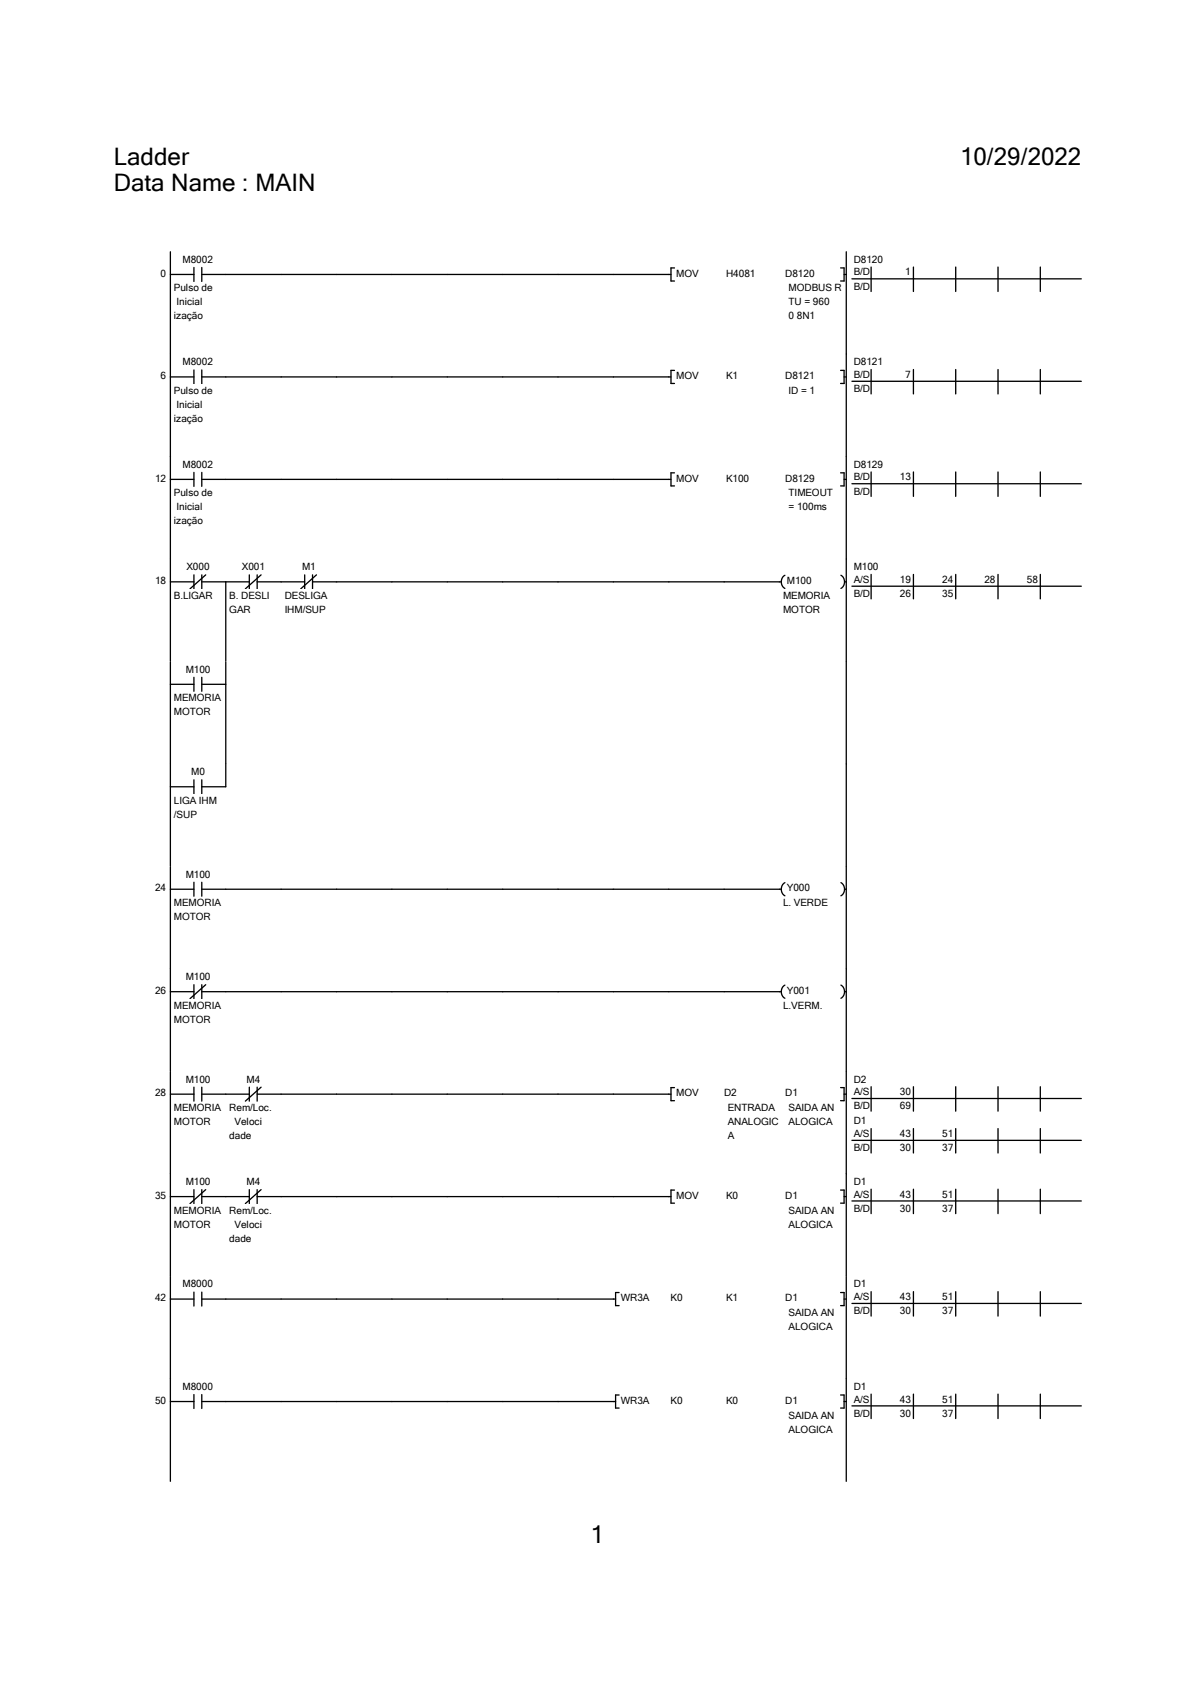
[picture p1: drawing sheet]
<svg xmlns="http://www.w3.org/2000/svg" width="210mm" height="297mm" viewBox="0 0 210 297" stroke-linecap="round" stroke-linejoin="round" font-family="sans-serif">
<path d="M20 44.3h170v218h-170z" fill-rule="evenodd" fill="#fff" stroke="#fff" stroke-width=".23"/>
<g fill="#fff">
<path d="M20 44.3h97.6v18h-97.6z" fill-rule="evenodd"/>
<path d="M117.6 44.3h31.2v18h-31.2zM28.2 47h1.4v2h-1.4z" fill-rule="evenodd"/>
</g>
<path d="M32.1 44.6h5.3v2h-5.3z" fill="#fff"/>
<path d="M29.9 48.2h4.2M34.1 47v2.5M35.5 48.2h4.2M35.5 47v2.5" fill="none" stroke="#000" stroke-width=".23"/>
<g fill="#fff">
<path d="M30.6 49.6h6.8v2h-6.8z"/>
<path d="M30.6 52.1h5v2h-5z"/>
<path d="M30.6 54.5h5.1v2h-5.1z"/>
</g>
<path d="M29.9 44.3v18M39.7 48.2h78.2M118.5 47.1h-.6v2.3h.6" fill="none" stroke="#000" stroke-width=".23"/>
<g fill="#fff">
<path d="M118.8 47h4v2h-4z"/>
<path d="M127.6 47h5.2v2h-5.2z"/>
<path d="M138 47h5.2v2h-5.2z"/>
<path d="M138.6 49.6h9.4v2h-9.4z"/>
<path d="M138.6 52.1h7.2v2h-7.2z"/>
<path d="M138.6 54.5h4.7v2h-4.7z"/>
</g>
<path d="M147.7 47.1h.6v2.3h-.6M148.3 48.2h.4M148.7 44.3v18" fill="none" stroke="#000" stroke-width=".23"/>
<g fill="#fff">
<path d="M149.7 44.2h40.3v7.4h-40.3z"/>
<path d="M150 44.6h5.2v2h-5.2z"/>
<path d="M150 46.8h2.9v2h-2.9z"/>
<path d="M159.1 46.8h1.4v2h-1.4z"/>
<path d="M150 49.3h2.9v2h-2.9z"/>
</g>
<path d="M149.7 49h40.3M153.1 46.9v4.3M160.5 46.9v4.3M168 46.9v4.3M175.4 46.9v4.3M182.8 46.9v4.3" fill="none" stroke="#000" stroke-width=".23"/>
<g fill="#fff">
<path d="M20 62.3h97.6v18h-97.6z" fill-rule="evenodd"/>
<path d="M117.6 62.3h31.2v18h-31.2zM28.2 65h1.4v2h-1.4z" fill-rule="evenodd"/>
</g>
<path d="M32.1 62.6h5.3v2h-5.3z" fill="#fff"/>
<path d="M29.9 66.2h4.2M34.1 65v2.5M35.5 66.2h4.2M35.5 65v2.5" fill="none" stroke="#000" stroke-width=".23"/>
<g fill="#fff">
<path d="M30.6 67.6h6.8v2h-6.8z"/>
<path d="M30.6 70.1h5v2h-5z"/>
<path d="M30.6 72.5h5.1v2h-5.1z"/>
</g>
<path d="M29.9 62.3v18M39.7 66.2h78.2M118.5 65.1h-.6v2.3h.6" fill="none" stroke="#000" stroke-width=".23"/>
<g fill="#fff">
<path d="M118.8 65h4v2h-4z"/>
<path d="M127.6 65h2.1v2h-2.1z"/>
<path d="M138 65h5.2v2h-5.2z"/>
<path d="M138.6 67.6h4.7v2h-4.7z"/>
</g>
<path d="M147.7 65.1h.6v2.3h-.6M148.3 66.2h.4M148.7 62.3v18" fill="none" stroke="#000" stroke-width=".23"/>
<g fill="#fff">
<path d="M149.7 62.3h40.3v7.3h-40.3z"/>
<path d="M150 62.6h5.2v2h-5.2z"/>
<path d="M150 64.8h2.9v2h-2.9z"/>
<path d="M159.1 64.8h1.4v2h-1.4z"/>
<path d="M150 67.3h2.9v2h-2.9z"/>
</g>
<path d="M149.7 67h40.3M153.1 64.9v4.3M160.5 64.9v4.3M168 64.9v4.3M175.4 64.9v4.3M182.8 64.9v4.3" fill="none" stroke="#000" stroke-width=".23"/>
<g fill="#fff">
<path d="M20 80.3h97.6v18h-97.6z" fill-rule="evenodd"/>
<path d="M117.6 80.3h31.2v18h-31.2zM27.3 83h2.3v2h-2.3z" fill-rule="evenodd"/>
</g>
<path d="M32.1 80.6h5.3v2h-5.3z" fill="#fff"/>
<path d="M29.9 84.3h4.2M34.1 83v2.5M35.5 84.3h4.2M35.5 83v2.5" fill="none" stroke="#000" stroke-width=".23"/>
<g fill="#fff">
<path d="M30.6 85.6h6.8v2h-6.8z"/>
<path d="M30.6 88.1h5v2h-5z"/>
<path d="M30.6 90.6h5.1v1.9h-5.1z"/>
</g>
<path d="M29.9 80.3v18M39.7 84.3h78.2M118.5 83.1h-.6v2.3h.6" fill="none" stroke="#000" stroke-width=".23"/>
<g fill="#fff">
<path d="M118.8 83h4v2h-4z"/>
<path d="M127.6 83h4.1v2h-4.1z"/>
<path d="M138 83h5.2v2h-5.2z"/>
<path d="M138.6 85.6h8.3v2h-8.3z"/>
<path d="M138.6 88.1h6.7v2h-6.7z"/>
</g>
<path d="M147.7 83.1h.6v2.3h-.6M148.3 84.3h.4M148.7 80.3v18" fill="none" stroke="#000" stroke-width=".23"/>
<g fill="#fff">
<path d="M149.7 80.3h40.3v7.3h-40.3z"/>
<path d="M150 80.6h5.2v2h-5.2z"/>
<path d="M150 82.8h2.9v2h-2.9z"/>
<path d="M158.2 82.8h2.3v2h-2.3z"/>
<path d="M150 85.3h2.9v2h-2.9z"/>
</g>
<path d="M149.7 85h40.3M153.1 82.9v4.3M160.5 82.9v4.3M168 82.9v4.3M175.4 82.9v4.3M182.8 82.9v4.3" fill="none" stroke="#000" stroke-width=".23"/>
<g fill="#fff">
<path d="M20 98.3h117v18h-117z" fill-rule="evenodd"/>
<path d="M137 98.3h11.8v18h-11.8zM27.3 101h2.3v2h-2.3z" fill-rule="evenodd"/>
</g>
<path d="M32.8 98.6h4v2h-4z" fill="#fff"/>
<path d="M29.9 102.3h4.2M34.1 101v2.5M35.5 102.3h4.2M35.5 101v2.5M36.2 101l-2.8 2.5" fill="none" stroke="#000" stroke-width=".23"/>
<path d="M30.6 103.6h6.8v2h-6.8z" fill="#fff"/>
<path d="M29.9 98.3v18" fill="none" stroke="#000" stroke-width=".23"/>
<path d="M42.5 98.6h4.1v2h-4.1z" fill="#fff"/>
<path d="M39.7 102.3h4.1M43.8 101v2.5M45.2 102.3h4.2M45.2 101v2.5M45.9 101l-2.8 2.5" fill="none" stroke="#000" stroke-width=".23"/>
<g fill="#fff">
<path d="M40.3 103.6h7.1v2h-7.1z"/>
<path d="M40.3 106.1h3.8v2h-3.8z"/>
</g>
<path d="M39.7 102.3v14" fill="none" stroke="#000" stroke-width=".23"/>
<path d="M53.1 98.6h2.4v2h-2.4z" fill="#fff"/>
<path d="M49.4 102.3h4.1M53.5 101v2.5M54.9 102.3h4.2M54.9 101v2.5M55.6 101l-2.7 2.5" fill="none" stroke="#000" stroke-width=".23"/>
<g fill="#fff">
<path d="M50 103.6h8v2h-8z"/>
<path d="M50 106.1h7.2v2h-7.2z"/>
</g>
<path d="M59.1 102.3h78.2M137.9 101.1a1.37 1.37 0 0 0 0 2.3" fill="none" stroke="#000" stroke-width=".23"/>
<path d="M138.3 101h4.4v2h-4.4z" fill="#fff"/>
<path d="M147.8 101.1a1.37 1.37 0 0 1 0 2.3M148.4 102.3h.3" fill="none" stroke="#000" stroke-width=".23"/>
<g fill="#fff">
<path d="M137.6 103.6h8.7v2h-8.7z"/>
<path d="M137.6 106.1h6.5v2h-6.5z"/>
</g>
<path d="M148.7 98.3v18" fill="none" stroke="#000" stroke-width=".23"/>
<g fill="#fff">
<path d="M149.7 98.3h40.3v7.3h-40.3z"/>
<path d="M150 98.6h4.4v2h-4.4z"/>
<path d="M150 100.8h2.8v2h-2.8z"/>
<path d="M158.2 100.8h2.3v2h-2.3z"/>
<path d="M165.6 100.8h2.4v2h-2.4z"/>
<path d="M173 100.8h2.4v2h-2.4z"/>
<path d="M180.5 100.8h2.3v2h-2.3z"/>
<path d="M150 103.3h2.9v2h-2.9z"/>
<path d="M158.2 103.3h2.3v2h-2.3z"/>
<path d="M165.6 103.3h2.4v2h-2.4z"/>
</g>
<path d="M149.7 103h40.3M153.1 101v4.2M160.5 101v4.2M168 101v4.2M175.4 101v4.2M182.8 101v4.2" fill="none" stroke="#000" stroke-width=".23"/>
<g fill="#fff">
<path d="M20 116.3h117v18h-117z" fill-rule="evenodd"/>
<path d="M137 116.3h11.8v18h-11.8zM32.6 116.6h4.4v2h-4.4z" fill-rule="evenodd"/>
</g>
<path d="M34.1 119v2.5M35.5 119v2.5M29.9 120.3h4.2M35.5 120.3h4.2" fill="none" stroke="#000" stroke-width=".23"/>
<g fill="#fff">
<path d="M30.6 121.7h8.7v2h-8.7z"/>
<path d="M30.6 124.1h6.4v2h-6.4z"/>
</g>
<path d="M29.9 116.3v18M39.7 116.3v18M148.7 116.3v18" fill="none" stroke="#000" stroke-width=".23"/>
<g fill="#fff">
<path d="M20 134.3h117v18h-117z" fill-rule="evenodd"/>
<path d="M137 134.3h11.8v18h-11.8zM33.6 134.6h2.4v2h-2.4z" fill-rule="evenodd"/>
</g>
<path d="M29.9 138.3h4.2M34.1 137v2.5M35.5 138.3h4.2M35.5 137v2.5" fill="none" stroke="#000" stroke-width=".23"/>
<g fill="#fff">
<path d="M30.6 139.7h7.5v1.9h-7.5z"/>
<path d="M30.6 142.1h4v2h-4z"/>
</g>
<path d="M29.9 134.3v18M39.7 134.3v4M148.7 134.3v18" fill="none" stroke="#000" stroke-width=".23"/>
<g fill="#fff">
<path d="M20 152.3h117v18h-117z" fill-rule="evenodd"/>
<path d="M137 152.3h11.8v18h-11.8zM27.3 155.1h2.3v2h-2.3z" fill-rule="evenodd"/>
</g>
<path d="M32.6 152.6h4.4v2h-4.4z" fill="#fff"/>
<path d="M29.9 156.3h4.2M34.1 155.1v2.4M35.5 156.3h4.2M35.5 155.1v2.4" fill="none" stroke="#000" stroke-width=".23"/>
<g fill="#fff">
<path d="M30.6 157.6h8.7v2h-8.7z"/>
<path d="M30.6 160.1h6.4v2h-6.4z"/>
</g>
<path d="M29.9 152.3v18M39.7 156.3h97.6M137.9 155.1a1.37 1.37 0 0 0 0 2.3" fill="none" stroke="#000" stroke-width=".23"/>
<path d="M138.3 155.1h4.1v2h-4.1z" fill="#fff"/>
<path d="M147.8 155.1a1.37 1.37 0 0 1 0 2.3M148.4 156.3h.3" fill="none" stroke="#000" stroke-width=".23"/>
<path d="M137.6 157.6h7.9v2h-7.9z" fill="#fff"/>
<path d="M148.7 152.3v18" fill="none" stroke="#000" stroke-width=".23"/>
<g fill="#fff">
<path d="M20 170.3h117v18h-117z" fill-rule="evenodd"/>
<path d="M137 170.3h11.8v18h-11.8zM27.3 173.1h2.3v2h-2.3z" fill-rule="evenodd"/>
</g>
<path d="M32.6 170.6h4.4v2h-4.4z" fill="#fff"/>
<path d="M29.9 174.3h4.2M34.1 173.1v2.4M35.5 174.3h4.2M35.5 173.1v2.4M36.2 173.1l-2.8 2.4" fill="none" stroke="#000" stroke-width=".23"/>
<g fill="#fff">
<path d="M30.6 175.7h8.7v2h-8.7z"/>
<path d="M30.6 178.1h6.4v2h-6.4z"/>
</g>
<path d="M29.9 170.3v18M39.7 174.3h97.6M137.9 173.1a1.37 1.37 0 0 0 0 2.3" fill="none" stroke="#000" stroke-width=".23"/>
<path d="M138.3 173.1h4.1v2h-4.1z" fill="#fff"/>
<path d="M147.8 173.1a1.37 1.37 0 0 1 0 2.3M148.4 174.3h.3" fill="none" stroke="#000" stroke-width=".23"/>
<path d="M137.6 175.7h6.9v2h-6.9z" fill="#fff"/>
<path d="M148.7 170.3v18" fill="none" stroke="#000" stroke-width=".23"/>
<g fill="#fff">
<path d="M20 188.3h97.6v18h-97.6z" fill-rule="evenodd"/>
<path d="M117.6 188.3h31.2v18h-31.2zM27.3 191.1h2.3v2h-2.3z" fill-rule="evenodd"/>
</g>
<path d="M32.6 188.6h4.4v2h-4.4z" fill="#fff"/>
<path d="M29.9 192.3h4.2M34.1 191.1v2.4M35.5 192.3h4.2M35.5 191.1v2.4" fill="none" stroke="#000" stroke-width=".23"/>
<g fill="#fff">
<path d="M30.6 193.7h8.7v2h-8.7z"/>
<path d="M30.6 196.1h6.4v2h-6.4z"/>
</g>
<path d="M29.9 188.3v18" fill="none" stroke="#000" stroke-width=".23"/>
<path d="M43.3 188.6h2.5v2h-2.5z" fill="#fff"/>
<path d="M39.7 192.3h4.1M43.8 191.1v2.4M45.2 192.3h4.2M45.2 191.1v2.4M45.9 191.1l-2.8 2.4" fill="none" stroke="#000" stroke-width=".23"/>
<g fill="#fff">
<path d="M40.3 193.7h7.5v2h-7.5z"/>
<path d="M40.3 196.1h5.8v2h-5.8z"/>
<path d="M40.3 198.6h3.9v2h-3.9z"/>
</g>
<path d="M49.4 192.3h68.5M118.5 191.1h-.6v2.3h.6" fill="none" stroke="#000" stroke-width=".23"/>
<g fill="#fff">
<path d="M118.8 191.1h4v1.9h-4z"/>
<path d="M127.3 191.1h2.2v1.9h-2.2z"/>
<path d="M127.9 193.7h8.8v2h-8.8z"/>
<path d="M127.9 196.1h9v2h-9z"/>
<path d="M127.9 198.6h1.1v2h-1.1z"/>
<path d="M138 191.1h2.3v1.9h-2.3z"/>
<path d="M138.6 193.7h8v2h-8z"/>
<path d="M138.6 196.1h7.7v2h-7.7z"/>
</g>
<path d="M147.7 191.1h.6v2.3h-.6M148.3 192.3h.4M148.7 188.3v18" fill="none" stroke="#000" stroke-width=".23"/>
<g fill="#fff">
<path d="M149.7 188.3h40.3v14.7h-40.3z"/>
<path d="M150 188.6h2.3v2h-2.3z"/>
<path d="M150 190.9h2.8v2h-2.8z"/>
<path d="M158.2 190.9h2.3v2h-2.3z"/>
<path d="M150 193.4h2.9v2h-2.9z"/>
<path d="M158.2 193.4h2.3v2h-2.3z"/>
</g>
<path d="M149.7 193.1h40.3M153.1 191v4.3M160.5 191v4.3M168 191v4.3M175.4 191v4.3M182.8 191v4.3" fill="none" stroke="#000" stroke-width=".23"/>
<g fill="#fff">
<path d="M149.7 195.7h40.3v7.3h-40.3z"/>
<path d="M150 196h2.3v2h-2.3z"/>
<path d="M150 198.2h2.8v2h-2.8z"/>
<path d="M158.2 198.2h2.3v2h-2.3z"/>
<path d="M165.6 198.2h2.4v2h-2.4z"/>
<path d="M150 200.7h2.9v2h-2.9z"/>
<path d="M158.2 200.7h2.3v2h-2.3z"/>
<path d="M165.6 200.7h2.4v2h-2.4z"/>
</g>
<path d="M153.1 198.3v4.3M160.5 198.3v4.3M168 198.3v4.3M175.4 198.3v4.3M182.8 198.3v4.3M149.7 200.4h40.3" fill="none" stroke="#000" stroke-width=".23"/>
<g fill="#fff">
<path d="M20 206.3h97.6v18h-97.6z" fill-rule="evenodd"/>
<path d="M117.6 206.3h31.2v18h-31.2zM27.3 209.1h2.3v2h-2.3z" fill-rule="evenodd"/>
</g>
<path d="M32.6 206.7h4.4v2h-4.4z" fill="#fff"/>
<path d="M29.9 210.3h4.2M34.1 209.1v2.4M35.5 210.3h4.2M35.5 209.1v2.4M36.2 209.1l-2.8 2.4" fill="none" stroke="#000" stroke-width=".23"/>
<g fill="#fff">
<path d="M30.6 211.7h8.7v2h-8.7z"/>
<path d="M30.6 214.1h6.4v2h-6.4z"/>
</g>
<path d="M29.9 206.3v18" fill="none" stroke="#000" stroke-width=".23"/>
<path d="M43.3 206.7h2.5v2h-2.5z" fill="#fff"/>
<path d="M39.7 210.3h4.1M43.8 209.1v2.4M45.2 210.3h4.2M45.2 209.1v2.4M45.9 209.1l-2.8 2.4" fill="none" stroke="#000" stroke-width=".23"/>
<g fill="#fff">
<path d="M40.3 211.7h7.5v2h-7.5z"/>
<path d="M40.3 214.1h5.8v2h-5.8z"/>
<path d="M40.3 216.6h3.9v2h-3.9z"/>
</g>
<path d="M49.4 210.3h68.5M118.5 209.2h-.6v2.2h.6" fill="none" stroke="#000" stroke-width=".23"/>
<g fill="#fff">
<path d="M118.8 209.1h4v2h-4z"/>
<path d="M127.6 209.1h2.1v2h-2.1z"/>
<path d="M138 209.1h2.3v2h-2.3z"/>
<path d="M138.6 211.7h8v2h-8z"/>
<path d="M138.6 214.1h7.7v2h-7.7z"/>
</g>
<path d="M147.7 209.2h.6v2.2h-.6M148.3 210.3h.4M148.7 206.3v18" fill="none" stroke="#000" stroke-width=".23"/>
<g fill="#fff">
<path d="M149.7 206.3h40.3v7.4h-40.3z"/>
<path d="M150 206.7h2.3v2h-2.3z"/>
<path d="M150 208.9h2.8v2h-2.8z"/>
<path d="M158.2 208.9h2.3v2h-2.3z"/>
<path d="M165.6 208.9h2.4v2h-2.4z"/>
<path d="M150 211.4h2.9v2h-2.9z"/>
<path d="M158.2 211.4h2.3v2h-2.3z"/>
<path d="M165.6 211.4h2.4v2h-2.4z"/>
</g>
<path d="M149.7 211.1h40.3M153.1 209v4.3M160.5 209v4.3M168 209v4.3M175.4 209v4.3M182.8 209v4.3" fill="none" stroke="#000" stroke-width=".23"/>
<path d="M20 224.3h128.8v18.1h-128.8z" fill-rule="evenodd" fill="#fff"/>
<g fill="#fff">
<path d="M27.3 227.1h2.3v2h-2.3z"/>
<path d="M32.1 224.7h5.3v2h-5.3z"/>
</g>
<path d="M29.9 228.3h4.2M29.9 224.3v18M34.1 227.1v2.4M35.5 228.3h72.7M35.5 227.1v2.4M108.8 227.2h-.6v2.3h.6" fill="none" stroke="#000" stroke-width=".23"/>
<g fill="#fff">
<path d="M109.1 227.1h5v2h-5z"/>
<path d="M117.9 227.1h2.1v2h-2.1z"/>
<path d="M127.6 227.1h2.1v2h-2.1z"/>
<path d="M138 227.1h2.3v2h-2.3z"/>
<path d="M138.6 229.7h8v2h-8z"/>
<path d="M138.6 232.2h7.7v1.9h-7.7z"/>
</g>
<path d="M147.7 227.2h.6v2.3h-.6M148.3 228.3h.4M148.7 224.3v18" fill="none" stroke="#000" stroke-width=".23"/>
<g fill="#fff">
<path d="M149.7 224.3h40.3v7.4h-40.3z"/>
<path d="M150 224.7h2.3v2h-2.3z"/>
<path d="M150 226.9h2.8v2h-2.8z"/>
<path d="M158.2 226.9h2.3v2h-2.3z"/>
<path d="M165.6 226.9h2.4v2h-2.4z"/>
<path d="M150 229.4h2.9v2h-2.9z"/>
<path d="M158.2 229.4h2.3v2h-2.3z"/>
<path d="M165.6 229.4h2.4v2h-2.4z"/>
</g>
<path d="M149.7 229.1h40.3M153.1 227v4.3M160.5 227v4.3M168 227v4.3M175.4 227v4.3M182.8 227v4.3" fill="none" stroke="#000" stroke-width=".23"/>
<path d="M20 242.4h128.8v17.9h-128.8z" fill-rule="evenodd" fill="#fff"/>
<g fill="#fff">
<path d="M27.3 245.1h2.3v2h-2.3z"/>
<path d="M32.1 242.7h5.3v1.9h-5.3z"/>
</g>
<path d="M29.9 246.3h4.2M29.9 242.3v18M34.1 245.1v2.4M35.5 246.3h72.7M35.5 245.1v2.4M108.8 245.2h-.6v2.3h.6" fill="none" stroke="#000" stroke-width=".23"/>
<g fill="#fff">
<path d="M109.1 245.1h5v2h-5z"/>
<path d="M117.9 245.1h2.1v2h-2.1z"/>
<path d="M127.6 245.1h2.1v2h-2.1z"/>
<path d="M138 245.1h2.3v2h-2.3z"/>
<path d="M138.6 247.7h8v2h-8z"/>
<path d="M138.6 250.1h7.7v2h-7.7z"/>
</g>
<path d="M147.7 245.2h.6v2.3h-.6M148.3 246.3h.4M148.7 242.3v18" fill="none" stroke="#000" stroke-width=".23"/>
<g fill="#fff">
<path d="M149.7 242.3h40.3v7.4h-40.3z"/>
<path d="M150 242.7h2.3v1.9h-2.3z"/>
<path d="M150 244.9h2.8v2h-2.8z"/>
<path d="M158.2 244.9h2.3v2h-2.3z"/>
<path d="M165.6 244.9h2.4v2h-2.4z"/>
<path d="M150 247.4h2.9v2h-2.9z"/>
<path d="M158.2 247.4h2.3v2h-2.3z"/>
<path d="M165.6 247.4h2.4v2h-2.4z"/>
</g>
<path d="M149.7 247.1h40.3M153.1 245v4.3M160.5 245v4.3M168 245v4.3M175.4 245v4.3M182.8 245v4.3" fill="none" stroke="#000" stroke-width=".23"/>
<g fill="#fff">
<path d="M20 25h13.2v4.8h-13.2z"/>
<path d="M168.7 25h21.3v4.8h-21.3z"/>
<path d="M20 29.8h35.5v4.7h-35.5z"/>
<path d="M103.8 267.3h2.4v4.7h-2.4z"/>
</g>
<g font-size="4.2">
<text x="20" y="28.9">Ladder</text>
<text x="168.7" y="28.9">10/29/2022</text>
<text x="20" y="33.7">Data Name : MAIN</text>
<text x="103.8" y="271.2">1</text>
</g>
<g font-size="1.8">
<text x="32.1" y="46.2">M8002</text>
<text x="150" y="46.2">D8120</text>
<text x="28.2" y="48.6">0</text>
<text x="30.6" y="51.2">Pulso de</text>
<text x="31" y="53.7">Inicial</text>
<text x="118.8" y="48.6">MOV</text>
<text x="127.6" y="48.6">H4081</text>
<text x="138" y="48.6">D8120</text>
<text x="138.6" y="51.2">MODBUS R</text>
<text x="138.6" y="53.7">TU = 960</text>
<text x="150" y="48.4">B/D</text>
<text x="150" y="50.9">B/D</text>
<text x="159.1" y="48.4">1</text>
<text x="30.6" y="56.1">ização</text>
<text x="138.6" y="56.1">0 8N1</text>
<text x="32.1" y="64.2">M8002</text>
<text x="150" y="64.2">D8121</text>
<text x="28.2" y="66.6">6</text>
<text x="30.6" y="69.2">Pulso de</text>
<text x="31" y="71.7">Inicial</text>
<text x="118.8" y="66.6">MOV</text>
<text x="127.6" y="66.6">K1</text>
<text x="138" y="66.6">D8121</text>
<text x="138.6" y="69.2">ID = 1</text>
<text x="150" y="66.4">B/D</text>
<text x="150" y="68.9">B/D</text>
<text x="159.1" y="66.4">7</text>
<text x="30.6" y="74.1">ização</text>
<text x="32.1" y="82.2">M8002</text>
<text x="150" y="82.2">D8129</text>
<text x="27.3" y="84.6">12</text>
<text x="30.6" y="87.3">Pulso de</text>
<text x="31" y="89.7">Inicial</text>
<text x="118.8" y="84.6">MOV</text>
<text x="127.6" y="84.6">K100</text>
<text x="138" y="84.6">D8129</text>
<text x="138.6" y="87.3">TIMEOUT</text>
<text x="138.6" y="89.7">= 100ms</text>
<text x="150" y="84.4">B/D</text>
<text x="150" y="87">B/D</text>
<text x="158.2" y="84.4">13</text>
<text x="30.6" y="92.2">ização</text>
<text x="32.8" y="100.2">X000</text>
<text x="42.5" y="100.2">X001</text>
<text x="53.1" y="100.2">M1</text>
<text x="150" y="100.2">M100</text>
<text x="27.3" y="102.7">18</text>
<text x="30.6" y="105.2">B.LIGAR</text>
<text x="40.3" y="105.2">B. DESLI</text>
<text x="40.3" y="107.7">GAR</text>
<text x="50" y="105.2">DESLIGA</text>
<text x="50" y="107.7">IHM/SUP</text>
<text x="137.6" y="105.2">MEMORIA</text>
<text x="137.6" y="107.7">MOTOR</text>
<text x="138.3" y="102.7">M100</text>
<text x="150" y="102.4">A/S</text>
<text x="150" y="104.9">B/D</text>
<text x="158.2" y="102.4">19</text>
<text x="158.2" y="104.9">26</text>
<text x="165.6" y="102.4">24</text>
<text x="165.6" y="104.9">35</text>
<text x="173" y="102.4">28</text>
<text x="180.5" y="102.4">58</text>
<text x="32.6" y="118.2">M100</text>
<text x="30.6" y="123.3">MEMORIA</text>
<text x="30.6" y="125.7">MOTOR</text>
<text x="33.6" y="136.2">M0</text>
<text x="30.6" y="141.3">LIGA IHM</text>
<text x="30.6" y="143.7">/SUP</text>
<text x="32.6" y="154.2">M100</text>
<text x="27.3" y="156.7">24</text>
<text x="30.6" y="159.3">MEMORIA</text>
<text x="30.6" y="161.7">MOTOR</text>
<text x="137.6" y="159.3">L. VERDE</text>
<text x="138.3" y="156.7">Y000</text>
<text x="32.6" y="172.3">M100</text>
<text x="27.3" y="174.7">26</text>
<text x="30.6" y="177.3">MEMORIA</text>
<text x="30.6" y="179.8">MOTOR</text>
<text x="137.6" y="177.3">L.VERM.</text>
<text x="138.3" y="174.7">Y001</text>
<text x="32.6" y="190.2">M100</text>
<text x="43.3" y="190.2">M4</text>
<text x="150" y="190.2">D2</text>
<text x="27.3" y="192.7">28</text>
<text x="30.6" y="195.3">MEMORIA</text>
<text x="30.6" y="197.7">MOTOR</text>
<text x="40.3" y="195.3">Rem/Loc.</text>
<text x="41.2" y="197.7">Veloci</text>
<text x="118.8" y="192.7">MOV</text>
<text x="127.3" y="192.7">D2</text>
<text x="127.9" y="195.3">ENTRADA</text>
<text x="127.9" y="197.7">ANALOGIC</text>
<text x="138" y="192.7">D1</text>
<text x="138.6" y="195.3">SAIDA AN</text>
<text x="138.6" y="197.7">ALOGICA</text>
<text x="150" y="192.5">A/S</text>
<text x="150" y="195">B/D</text>
<text x="150" y="197.6">D1</text>
<text x="158.2" y="192.5">30</text>
<text x="158.2" y="195">69</text>
<text x="40.3" y="200.2">dade</text>
<text x="127.9" y="200.2">A</text>
<text x="150" y="199.8">A/S</text>
<text x="150" y="202.4">B/D</text>
<text x="158.2" y="199.8">43</text>
<text x="158.2" y="202.4">30</text>
<text x="165.6" y="199.8">51</text>
<text x="165.6" y="202.4">37</text>
<text x="32.6" y="208.3">M100</text>
<text x="43.3" y="208.3">M4</text>
<text x="150" y="208.3">D1</text>
<text x="27.3" y="210.7">35</text>
<text x="30.6" y="213.3">MEMORIA</text>
<text x="30.6" y="215.7">MOTOR</text>
<text x="40.3" y="213.3">Rem/Loc.</text>
<text x="41.2" y="215.7">Veloci</text>
<text x="118.8" y="210.7">MOV</text>
<text x="127.6" y="210.7">K0</text>
<text x="138" y="210.7">D1</text>
<text x="138.6" y="213.3">SAIDA AN</text>
<text x="138.6" y="215.7">ALOGICA</text>
<text x="150" y="210.5">A/S</text>
<text x="150" y="213">B/D</text>
<text x="158.2" y="210.5">43</text>
<text x="158.2" y="213">30</text>
<text x="165.6" y="210.5">51</text>
<text x="165.6" y="213">37</text>
<text x="40.3" y="218.2">dade</text>
<text x="32.1" y="226.3">M8000</text>
<text x="150" y="226.3">D1</text>
<text x="27.3" y="228.7">42</text>
<text x="109.1" y="228.7">WR3A</text>
<text x="117.9" y="228.7">K0</text>
<text x="127.6" y="228.7">K1</text>
<text x="138" y="228.7">D1</text>
<text x="138.6" y="231.3">SAIDA AN</text>
<text x="138.6" y="233.8">ALOGICA</text>
<text x="150" y="228.5">A/S</text>
<text x="150" y="231">B/D</text>
<text x="158.2" y="228.5">43</text>
<text x="158.2" y="231">30</text>
<text x="165.6" y="228.5">51</text>
<text x="165.6" y="231">37</text>
<text x="32.1" y="244.3">M8000</text>
<text x="150" y="244.3">D1</text>
<text x="27.3" y="246.7">50</text>
<text x="109.1" y="246.7">WR3A</text>
<text x="117.9" y="246.7">K0</text>
<text x="127.6" y="246.7">K0</text>
<text x="138" y="246.7">D1</text>
<text x="138.6" y="249.3">SAIDA AN</text>
<text x="138.6" y="251.8">ALOGICA</text>
<text x="150" y="246.5">A/S</text>
<text x="150" y="249">B/D</text>
<text x="158.2" y="246.5">43</text>
<text x="158.2" y="249">30</text>
<text x="165.6" y="246.5">51</text>
<text x="165.6" y="249">37</text>
</g>
</svg>
